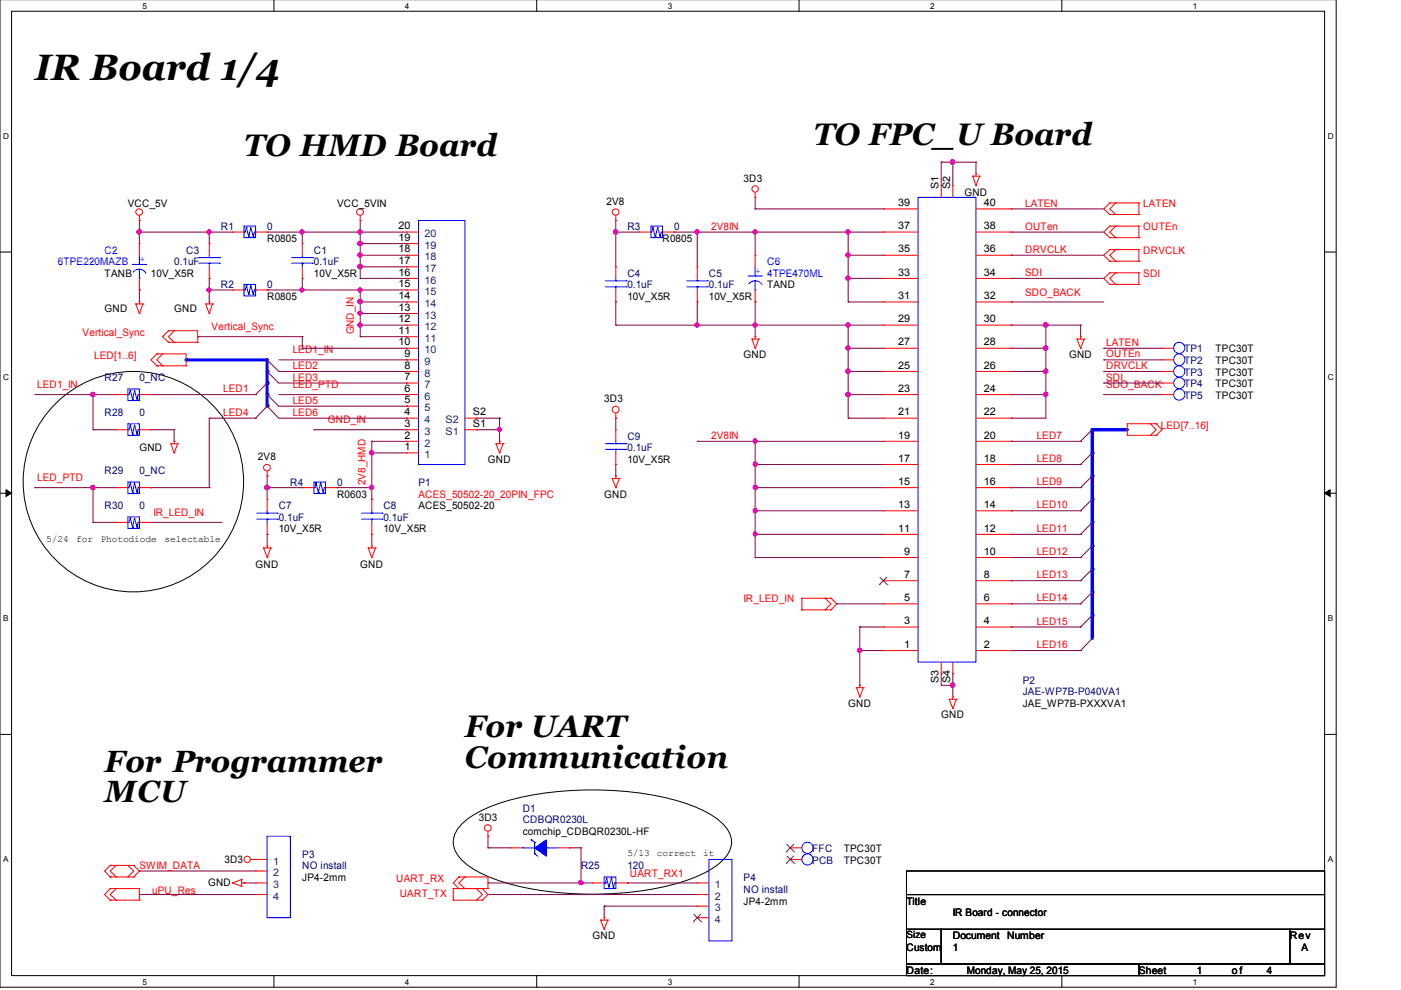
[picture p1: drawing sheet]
<svg xmlns="http://www.w3.org/2000/svg" width="297mm" height="210mm" viewBox="0 0 297 210" stroke-linecap="round" stroke-linejoin="round" font-family="sans-serif">
<path d="M0 -.1v209.4h283.3v-209.4M2.5 2.4h278.3v204.5h-278.3z" fill="none" stroke="#000" stroke-width=".21"/>
<g fill="#fff">
<path d="M30.2 .3h.9v1.8h-.9z"/>
<path d="M30.2 207.2h.9v1.9h-.9z"/>
</g>
<path d="M58.1 0v2.4M58.1 206.9v2.4" fill="none" stroke="#000" stroke-width=".21"/>
<g fill="#fff">
<path d="M85.9 .3h.8v1.8h-.8z"/>
<path d="M85.9 207.2h.8v1.9h-.8z"/>
</g>
<path d="M113.8 0v2.4M113.8 206.9v2.4" fill="none" stroke="#000" stroke-width=".21"/>
<g fill="#fff">
<path d="M141.6 .3h.8v1.8h-.8z"/>
<path d="M141.6 207.2h.8v1.9h-.8z"/>
</g>
<path d="M169.4 0v2.4M169.4 206.9v2.4" fill="none" stroke="#000" stroke-width=".21"/>
<g fill="#fff">
<path d="M197.2 .3h.8v1.8h-.8z"/>
<path d="M197.2 207.2h.8v1.9h-.8z"/>
</g>
<path d="M225.1 0v2.4M225.1 206.9v2.4" fill="none" stroke="#000" stroke-width=".21"/>
<g fill="#fff">
<path d="M252.9 .3h.8v1.8h-.8z"/>
<path d="M252.9 207.2h.8v1.9h-.8z"/>
<path d="M.7 27.9h1.1v1.8h-1.1z"/>
<path d="M281.5 27.9h1.1v1.8h-1.1z"/>
<path d="M.7 78.9h1.1v1.9h-1.1z"/>
<path d="M281.5 78.9h1.1v1.9h-1.1z"/>
</g>
<path d="M0 53.4h2.5M280.8 53.4h2.5" fill="none" stroke="#000" stroke-width=".21"/>
<g fill="#fff">
<path d="M.7 130.1h1v1.8h-1z"/>
<path d="M281.5 130.1h1v1.8h-1z"/>
</g>
<path d="M0 104.6h2.5M280.8 104.6h2.5" fill="none" stroke="#000" stroke-width=".21"/>
<path d="M1.3 103.8l1.2 .8-1.2 .7zM280.8 104.6l1.2-.8v1.5z" fill="#000" stroke="#000" stroke-width=".21"/>
<g fill="#fff">
<path d="M.7 181.2h1v1.9h-1z"/>
<path d="M281.5 181.2h1v1.9h-1z"/>
</g>
<g fill="none" stroke="#000" stroke-width=".21">
<path d="M0 155.7h2.5M280.8 155.7h2.5M97.8 174.9a24.4 24.4 0 0 1 11.6-5.6 70.9 70.9 0 0 1 36.2 1.1 18 18 0 0 1 8.6 5.3 4.7 4.7 0 0 1-.8 6.5 24.4 24.4 0 0 1-11.5 5.6 70.9 70.9 0 0 1-36.3-1.1 18 18 0 0 1-8.6-5.4 4.7 4.7 0 0 1 .8-6.4z"/>
<circle cx="28.3" cy="102.1" r="23.4"/>
</g>
<g fill="none" stroke="#800040" stroke-width=".21">
<path d="M64.1 59h.1M64.1 49.2h.1M64.1 49.2h22.1M64.1 49.2v2.5M64.1 59v2.5M76.4 56.6h.1M76.4 54.1h.1M76.4 59h.1M76.4 51.7h.1M76.4 46.8h.1M76.4 49.2h.1M76.4 56.6h9.8"/>
<path d="M76.4 46.8v12.2M76.4 59h9.8M76.4 51.7h9.8M76.4 54.1h9.8M59.1 76.3h27.1M59.1 78.8h27.1M64.1 61.5h.1M64.1 61.5h22.1M76.4 61.5h.1M76.4 64h.1M76.4 66.5h.1M76.4 68.9h.1"/>
<path d="M76.4 71.4h.1M76.4 61.5v5M76.4 68.9v2.5M76.4 64h9.8M76.4 68.9h9.8M76.4 71.4h9.8M86.2 76.3h.1M86.2 78.8h.1M59.1 81.2h27.1M59.1 83.7h27.1M59.1 86.1h27.1M66.5 91.1h.1"/>
<path d="M66.5 91.1h19.7M78.8 93.6h.1M78.8 96h.1M78.8 93.6v9.8M78.8 96h7.4M78.8 93.6h7.4M86.2 81.2h.1M86.2 83.7h.1M86.2 86.1h.1M78.8 103.4h.1M78.8 113.3h.1M78.8 113.3v2.5"/>
<path d="M29.5 184.7h.1M29.5 189.7h.1M29.5 184.7h24.7M29.5 189.7h24.7M51.7 187.2h.1M51.7 187.2h2.5"/>
</g>
<g fill="#f0f" stroke="#f0f" stroke-width=".21">
<circle cx="76.3" cy="63.9" r=".45"/>
<circle cx="76.3" cy="66.4" r=".45"/>
<circle cx="76.3" cy="68.9" r=".47"/>
<circle cx="76.3" cy="56.5" r=".47"/>
<circle cx="78.8" cy="96" r=".47"/>
<circle cx="76.3" cy="51.6" r=".47"/>
<circle cx="76.3" cy="54.1" r=".47"/>
<circle cx="76.3" cy="49.2" r=".47"/>
<circle cx="76.3" cy="61.5" r=".45"/>
<circle cx="64" cy="61.5" r=".42"/>
<circle cx="64" cy="49.2" r=".45"/>
</g>
<path d="M39.5 76.3h17.1" fill="none" stroke="#00f" stroke-width=".68"/>
<circle cx="39.5" cy="76.3" r=".34" fill="#00f"/>
<g fill="none" stroke="#800040" stroke-width=".21">
<path d="M29.5 46.8h.1M29.5 49.2h.1M29.5 49.2h19.8M29.5 46.8v4.9M44.4 59h.1M44.4 49.2h.1M44.4 49.2v2.5M44.4 59v5M56.6 49.2h.1M56.6 49.2h7.5M130.6 46.8h.1M130.6 46.8v2.4"/>
<path d="M29.5 61.5h.1M29.5 61.5v2.5M41.9 71.4h.1M41.9 71.4h22.2M44.4 61.5h.1M56.6 61.5h.1M56.6 61.5h7.5M64.1 71.4h.1M64.1 73.8h.1M64.1 71.4v2.4M64.1 73.8h22.1M76.4 66.5h.1"/>
<path d="M76.4 68.9h.1M76.4 66.5h9.8M76.4 66.5v2.4M147.8 68.9h.1M147.8 64h.1M147.8 68.9h12.3M147.8 64v4.9M59.1 88.7h27.1M86.2 88.7h.1M56.6 100.9h.1M56.6 113.3h.1M56.6 100.9v2.5"/>
<path d="M56.6 113.3v2.5M71.5 103.4h.1M71.5 103.4h7.3v2.4M78.8 105.8h.1"/>
</g>
<g fill="#f0f" stroke="#f0f" stroke-width=".21">
<circle cx="44.3" cy="61.5" r=".45"/>
<circle cx="29.5" cy="49.2" r=".47"/>
<circle cx="78.8" cy="103.3" r=".47"/>
<circle cx="44.3" cy="49.2" r=".47"/>
</g>
<path d="M56.6 76.3v2.5" fill="none" stroke="#00f" stroke-width=".68"/>
<circle cx="56.6" cy="78.8" r=".34" fill="#00f"/>
<path d="M56.6 78.8v2.4" fill="none" stroke="#00f" stroke-width=".68"/>
<circle cx="56.6" cy="81.2" r=".34" fill="#00f"/>
<path d="M56.6 83.7v2.4" fill="none" stroke="#00f" stroke-width=".68"/>
<circle cx="56.6" cy="86.1" r=".34" fill="#00f"/>
<g fill="none" stroke="#800040" stroke-width=".21">
<path d="M199.6 34.4h.1M199.6 34.4v5M199.6 34.4h7.3M202 34.4h.1M202 34.4v5M206.9 34.4h.1M206.9 34.4v2.4M130.6 49.2h.1M130.6 49.2v7.4M130.6 49.2h4.9M142.9 49.2h.1M142.9 49.2h17.2"/>
<path d="M147.8 49.2h.1M147.8 49.2v7.4M160.1 49.2h.1M160.1 49.2v4.9M179.8 49.2h.1M179.8 54.1h.1M179.8 59h.1M179.8 49.2h7.5M179.8 54.1h7.5M179.8 59h7.5M179.8 49.2v14.8M214.4 44.3h.1"/>
<path d="M214.4 49.2h.1M214.4 54.1h.1M214.4 59h.1M214.4 49.2h19.6M214.4 44.3h19.6M214.4 54.1h19.6M214.4 59h19.6M44.4 61.5h.1M44.4 61.5h4.9M130.6 64h.1M130.6 68.9h.1M130.6 64v4.9"/>
<path d="M130.6 68.9h17.2M160.1 64h.1M160.1 64v4.9M179.8 73.8h.1M179.8 78.8h.1M179.8 64h.1M179.8 68.9h.1M179.8 68.9h7.5M179.8 73.8h7.5M179.8 78.8h7.5M179.8 64h7.5M179.8 68.9v19.8"/>
<path d="M214.4 68.9h.1M214.4 78.8h.1M214.4 73.8h.1M214.4 64h.1M214.4 68.9h14.7M214.4 73.8h7.3M214.4 78.8h7.3M214.4 64h19.6M221.7 68.9h.1M221.7 78.8h.1M221.7 73.8h.1M221.7 68.9v19.8h-7.3"/>
<path d="M229.1 68.9h.1M229.1 68.9v2.5M160.1 93.6h.1M160.1 98.5h.1M160.1 93.6v19.7M160.1 98.5h27.2M160.1 93.6h27.2M179.8 88.7h.1M179.8 83.7h.1M179.8 88.7h7.5M179.8 83.7h7.5M214.4 98.5h.1"/>
<path d="M214.4 93.6h.1M214.4 83.7h.1M214.4 88.7h.1M214.4 98.5h14.7M214.4 93.6h14.7M214.4 83.7h7.3M221.7 83.7h.1M56.6 103.4h.1M56.6 103.4v2.4M56.6 103.4h7.5M64.1 103.4h.1M160.1 113.3h.1"/>
<path d="M160.1 103.4h.1M160.1 108.3h.1M160.1 103.4h27.2M160.1 113.3h27.2M160.1 108.3h27.2M214.4 118.2h.1M214.4 113.3h.1M214.4 108.3h.1M214.4 103.4h.1M214.4 103.4h14.7M214.4 113.3h14.7M214.4 108.3h14.7"/>
<path d="M214.4 118.2h14.7M182.3 132.9h.1M182.3 137.9h.1M182.3 132.9h5M182.3 132.9v12.4M182.3 137.9h5M214.4 123.1h.1M214.4 128h.1M214.4 132.9h.1M214.4 137.9h.1M214.4 132.9h14.7M214.4 137.9h14.7"/>
<path d="M214.4 123.1h14.7M214.4 128h14.7M199.6 142.8h.1M199.6 145.3h.1M199.6 142.8v2.5M199.6 145.3h2.4M202 145.3h.1M202 142.8h.1M202 142.8v5"/>
</g>
<g fill="#f0f" stroke="#f0f" stroke-width=".21">
<circle cx="130.5" cy="49.2" r=".47"/>
<circle cx="147.8" cy="68.9" r=".47"/>
<circle cx="56.6" cy="103.3" r=".47"/>
<circle cx="147.8" cy="49.2" r=".47"/>
<circle cx="182.3" cy="137.9" r=".45"/>
<circle cx="160.1" cy="113.2" r=".42"/>
<circle cx="160.1" cy="98.4" r=".45"/>
<circle cx="160.1" cy="93.5" r=".45"/>
<circle cx="160.1" cy="103.3" r=".45"/>
<circle cx="160.1" cy="108.3" r=".45"/>
<circle cx="202" cy="34.3" r=".47"/>
<circle cx="202" cy="145.3" r=".47"/>
<circle cx="221.7" cy="68.9" r=".47"/>
<circle cx="221.7" cy="83.6" r=".47"/>
<circle cx="221.7" cy="78.7" r=".47"/>
<circle cx="221.7" cy="73.8" r=".47"/>
<circle cx="179.8" cy="54.1" r=".47"/>
<circle cx="179.8" cy="59" r=".47"/>
<circle cx="179.8" cy="73.8" r=".47"/>
<circle cx="179.8" cy="83.6" r=".47"/>
<circle cx="179.8" cy="78.7" r=".47"/>
</g>
<path d="M231.6 91.1h7.4" fill="none" stroke="#00f" stroke-width=".68"/>
<circle cx="231.6" cy="91.1" r=".34" fill="#00f"/>
<path d="M231.6 91.1v4.9" fill="none" stroke="#00f" stroke-width=".68"/>
<circle cx="231.6" cy="91.1" r=".34" fill="#00f"/>
<path d="M231.6 130.5v4.9" fill="none" stroke="#00f" stroke-width=".68"/>
<circle cx="231.6" cy="130.5" r=".34" fill="#00f"/>
<path d="M231.6 96v4.9" fill="none" stroke="#00f" stroke-width=".68"/>
<circle cx="231.6" cy="96" r=".34" fill="#00f"/>
<path d="M231.6 100.9v4.9" fill="none" stroke="#00f" stroke-width=".68"/>
<circle cx="231.6" cy="100.9" r=".34" fill="#00f"/>
<path d="M231.6 105.8v5" fill="none" stroke="#00f" stroke-width=".68"/>
<circle cx="231.6" cy="105.8" r=".34" fill="#00f"/>
<path d="M231.6 110.8v5" fill="none" stroke="#00f" stroke-width=".68"/>
<circle cx="231.6" cy="110.8" r=".34" fill="#00f"/>
<path d="M231.6 115.8v4.9" fill="none" stroke="#00f" stroke-width=".68"/>
<circle cx="231.6" cy="115.8" r=".34" fill="#00f"/>
<path d="M231.6 120.7v4.9" fill="none" stroke="#00f" stroke-width=".68"/>
<circle cx="231.6" cy="120.7" r=".34" fill="#00f"/>
<path d="M231.6 125.6v4.9" fill="none" stroke="#00f" stroke-width=".68"/>
<circle cx="231.6" cy="125.6" r=".34" fill="#00f"/>
<g fill="none" stroke="#800040" stroke-width=".21">
<path d="M160.1 44.3h.1M160.1 41.8v2.5M160.1 49.2h19.7M160.1 44.3h27.2M179.8 49.2h.1M187.3 44.3h.1M160.1 68.9h.1M160.1 68.9h19.7M160.1 68.9v2.5M234 76.3h.1M234 78.8h.1M234 73.8h.1"/>
<path d="M234 76.3h12.4M234 78.8h12.4M234 73.8h12.4M7.4 83.7h12.3M19.7 83.7h.1M19.7 91.1h.1M19.7 91.1h4.9M32 83.7h22.2M32 91.1h4.9M36.9 91.1h.1M44.4 88.7h.1M44.4 88.7h9.8"/>
<path d="M44.4 88.7v14.7M54.2 83.7h.1M101 88.7h4.9M101 91.1h4.9M105.9 88.7h.1M105.9 91.1h.1M105.9 88.7v4.9M130.6 88.7h.1M130.6 88.7v2.4M130.6 98.5v2.4M147.8 93.6h.1M147.8 93.6h12.3"/>
<path d="M234 83.7h.1M234 81.2h.1M234 83.7h12.4M234 81.2h12.4M7.4 103.4h.1M7.4 103.4h17.2M19.7 103.4h.1M19.7 110.8h.1M19.7 103.4v7.4M19.7 110.8h4.9M32 103.4h.1M32 103.4h12.4"/>
<path d="M32 110.8h14.8M44.4 103.4h.1M46.8 110.8h.1M130.6 100.9h.1M160.1 118.2h.1M160.1 113.3v4.9M160.1 118.2h27.2M187.3 118.2h.1M177.4 128h.1M177.4 128h9.9M103.5 177.3h.1M103.5 179.8h.1"/>
<path d="M103.5 177.3v2.5M103.5 179.8h4.9M120.7 179.8h.1M120.7 179.8h2.5M123.2 179.8h.1M123.2 179.8v7.4h-19.7M103.5 189.7h.1M103.5 187.2h.1M103.5 189.7h44.3M128.1 192.1h.1M128.1 192.1v2.5M128.1 192.1h19.7"/>
</g>
<g fill="#f0f" stroke="#f0f" stroke-width=".21">
<circle cx="179.8" cy="68.9" r=".47"/>
<circle cx="160.1" cy="68.9" r=".45"/>
<circle cx="160.1" cy="49.2" r=".45"/>
<circle cx="179.8" cy="49.2" r=".47"/>
<circle cx="105.9" cy="91" r=".45"/>
<circle cx="123.2" cy="187.1" r=".45"/>
<circle cx="19.7" cy="83.6" r=".47"/>
<circle cx="19.7" cy="103.3" r=".47"/>
</g>
<path d="M56.6 81.2v2.5" fill="none" stroke="#00f" stroke-width=".68"/>
<circle cx="56.6" cy="83.7" r=".34" fill="#00f"/>
<g fill="none" stroke="#800040" stroke-width=".21">
<path d="M56.6 76.3h.1M56.6 78.8h.1M56.6 76.3l2.5 2.5M56.6 78.8l2.5 2.4M19.7 83.7h.1M19.7 83.7v7.4M19.7 83.7h4.9M24.6 83.7h.1M36.9 93.6h.1M36.9 91.1v2.5M54.2 88.7h.1M54.2 83.7h.1"/>
<path d="M56.6 86.1h.1M56.6 83.7h.1M56.6 86.1l2.5 2.6M56.6 83.7l2.5 2.4M56.6 86.1l-2.4 2.6M56.6 81.2l-2.4 2.5M229.1 93.6h.1M229.1 98.5h.1M231.6 91.1l-2.5 2.5M231.6 96l-2.5 2.5M229.1 103.4h.1M229.1 108.3h.1"/>
<path d="M229.1 113.3h.1M229.1 118.2h.1M231.6 100.9l-2.5 2.5M231.6 105.8l-2.5 2.5M231.6 110.8l-2.5 2.5M231.6 115.8l-2.5 2.4M229.1 123.1h.1M229.1 128h.1M229.1 132.9h.1M229.1 137.9h.1M231.6 120.7l-2.5 2.4M231.6 125.6l-2.5 2.4"/>
<path d="M231.6 130.5l-2.5 2.4M231.6 135.4l-2.5 2.5M123.2 187.2h.1M123.2 187.2h2.4M133 187.2h.1M133 187.2h14.8"/>
</g>
<g fill="none" stroke="#f00" stroke-width=".21">
<path d="M199.6 39.4h.1M199.6 39.4v2.4M202 39.4h.1M202 39.4v2.4M206.2 37.4h.1M206.2 37.4h1.5M206.2 37.4l.7 2M206.9 36.8h.1M206.9 39.4h.1M206.9 36.8v.6M207.7 37.4h.1M207.7 37.4l-.8 2"/>
<path d="M29.5 46.8h.1M29.5 51.7h.1M29.5 45.7v1.1M29.5 51.7v2.4M29.5 59v2.5M44.4 51.7h.1M44.4 59h.1M44.4 51.7v2.4M44.4 56.6v2.4M49.3 49.2h.1M49.3 49.2h2.4M54.2 49.2h2.4"/>
<path d="M56.6 49.2h.1M64.1 51.7h.1M64.1 59h.1M64.1 51.7v2.4M64.1 56.6v2.4M76.4 46.8h.1M76.4 45.7v1.1M86.2 59h.1M86.2 56.6h.1M86.2 54.1h.1M86.2 51.7h.1M86.2 49.2h.1"/>
<path d="M86.2 49.2h2.5M86.2 59h2.5M86.2 54.1h2.5M86.2 56.6h2.5M86.2 51.7h2.5M130.6 46.8h.1M130.6 56.6h.1M130.6 45.7v1.1M130.6 56.6v2.4M135.5 49.2h.1M135.5 49.2h2.5M140.5 49.2h2.4"/>
<path d="M142.9 49.2h.1M147.8 56.6h.1M147.8 56.6v2.4M160.1 41.8h.1M160.1 54.1h.1M160.1 40.8v1M160.1 54.1v2.5M187.3 59h.1M187.3 54.1h.1M187.3 49.2h.1M187.3 44.3h.1M187.3 49.2h7.3"/>
<path d="M187.3 59h7.3M187.3 54.1h7.3M187.3 44.3h7.3M206.9 49.2h7.5M206.9 59h7.5M206.9 54.1h7.5M206.9 44.3h7.5M214.4 59h.1M214.4 54.1h.1M214.4 49.2h.1M214.4 44.3h.1M235.3 45.5h.1"/>
<path d="M235.3 43h.1M235.3 50.4h.1M235.3 47.9h.1M235.3 55.4h.1M235.3 52.9h.1M235.3 57.8h.1M235.3 43l-1.3 1.3 1.3 1.2M235.3 43h6.2M235.3 45.5h6.2M235.3 47.9l-1.3 1.3 1.3 1.2M235.3 47.9h6.2M235.3 50.4h6.2"/>
<path d="M235.3 52.9l-1.3 1.2 1.3 1.3M235.3 52.9h6.2M235.3 55.4h6.2M235.3 57.8l-1.3 1.2 1.3 1.3M235.3 57.8h6.2M236.6 43h.1M236.6 45.5h.1M236.6 47.9h.1M236.6 50.4h.1M236.6 52.9h.1M236.6 55.4h.1M236.6 57.8h.1"/>
<path d="M236.6 43l-1.3 1.3 1.3 1.2M236.6 47.9l-1.3 1.3 1.3 1.2M236.6 52.9l-1.3 1.2 1.3 1.3M236.6 57.8l-1.3 1.2 1.3 1.3M241.5 43h.1M241.5 45.5h.1M241.5 47.9h.1M241.5 50.4h.1M241.5 52.9h.1M241.5 55.4h.1M241.5 57.8h.1M241.5 43v2.5"/>
<path d="M241.5 47.9v2.5M241.5 52.9v2.5M241.5 57.8v2.5M28.8 64.4h.1M28.8 64.4h1.5M28.8 64.4l.7 2.1M29.5 64h.1M29.5 66.5h.1M29.5 61.5h.1M29.5 64v.4M30.3 64.4h.1M30.3 64.4l-.8 2.1"/>
<path d="M33.3 75h.1M33.3 77.6h.1M33.3 75l-1.3 1.3 1.3 1.3M33.3 75h6.2v2.6M33.3 77.6h6.2M34.5 77.6h.1M34.5 75h.1M34.5 75l-1.2 1.3 1.2 1.3M35.7 70.1h.1M35.7 72.6h.1M35.7 70.1l-1.2 1.3 1.2 1.2M35.7 70.1h6.2v2.5"/>
<path d="M35.7 72.6h6.2M36.9 72.6h.1M36.9 70.1h.1M36.9 70.1l-1.2 1.3 1.2 1.2M39.5 77.6h.1M41.9 72.6h.1M43.6 64.4h.1M43.6 64.4h1.4M43.6 64.4l.8 2.1M44.4 64h.1M44.4 66.5h.1M44.4 64v.4"/>
<path d="M45 64.4h.1M45 64.4l-.6 2.1M49.3 61.5h.1M49.3 61.5h2.4M54.2 61.5h2.4M56.6 61.5h.1M86.2 78.8h.1M86.2 76.3h.1M86.2 73.8h.1M86.2 71.4h.1M86.2 66.5h.1M86.2 64h.1"/>
<path d="M86.2 61.5h.1M86.2 68.9h.1M86.2 78.8h2.5M86.2 73.8h2.5M86.2 68.9h2.5M86.2 64h2.5M86.2 76.3h2.5M86.2 71.4h2.5M86.2 66.5h2.5M86.2 61.5h2.5M130.6 64h.1M130.6 61.5v2.5"/>
<path d="M147.8 64h.1M147.8 61.5v2.5M159.4 71.9h.1M159.4 71.9h1.5M159.4 71.9l.7 1.9M160.1 71.4h.1M160.1 73.8h.1M160.1 64h.1M160.1 61.5v2.5M160.1 71.4v.5M160.9 71.9h.1M160.9 71.9l-.8 1.9"/>
<path d="M187.3 78.8h.1M187.3 73.8h.1M187.3 68.9h.1M187.3 64h.1M187.3 78.8h7.3M187.3 73.8h7.3M187.3 68.9h7.3M187.3 64h7.3M206.9 78.8h7.5M206.9 73.8h7.5M206.9 68.9h7.5M206.9 64h7.5"/>
<path d="M214.4 78.8h.1M214.4 73.8h.1M214.4 68.9h.1M214.4 64h.1M228.3 71.9h.1M228.3 71.9h1.6M228.3 71.9l.8 1.9M229.1 71.4h.1M229.1 73.8h.1M229.1 71.4v.5M229.9 71.9h.1M229.9 71.9l-.8 1.9"/>
<path d="M235.3 60.3h.1M235.3 60.3h6.2M236.6 60.3h.1M241.5 60.3h.1M246.4 76.3h.1M246.4 73.8h.1M246.4 78.8h.1M246.4 78.8h2.4M246.4 73.8h2.4M246.4 76.3h2.4M24.6 83.7h.1M24.6 91.1h.1"/>
<path d="M24.6 83.7h2.5M24.6 91.1h2.5M29.5 83.7h2.5M29.5 91.1h2.5M32 83.7h.1M32 91.1h.1M36.2 94.1h.1M36.2 94.1h1.5M36.2 94.1l.7 1.9M36.9 93.6h.1M36.9 96h.1M36.9 93.6v.5"/>
<path d="M37.7 94.1h.1M37.7 94.1l-.8 1.9M56.6 99.9v1M86.2 96h.1M86.2 93.6h.1M86.2 91.1h.1M86.2 88.7h.1M86.2 86.1h.1M86.2 83.7h.1M86.2 81.2h.1M86.2 93.6h2.5M86.2 88.7h2.5"/>
<path d="M86.2 83.7h2.5M86.2 96h2.5M86.2 91.1h2.5M86.2 86.1h2.5M86.2 81.2h2.5M98.6 88.7h2.4M98.6 91.1h2.4M101 91.1h.1M101 88.7h.1M105.2 94.1h.1M105.2 94.1h1.5M105.2 94.1l.7 1.9"/>
<path d="M105.9 93.6h.1M105.9 96h.1M105.9 93.6v.5M106.7 94.1h.1M106.7 94.1l-.8 1.9M130.6 88.7h.1M130.6 91.1h.1M130.6 98.5h.1M130.6 87.6v1.1M130.6 91.1v2.5M130.6 96v2.5M187.3 98.5h.1"/>
<path d="M187.3 93.6h.1M187.3 88.7h.1M187.3 83.7h.1M187.3 98.5h7.3M187.3 93.6h7.3M187.3 88.7h7.3M187.3 83.7h7.3M206.9 98.5h7.5M206.9 93.6h7.5M206.9 88.7h7.5M206.9 83.7h7.5M214.4 98.5h.1"/>
<path d="M214.4 93.6h.1M214.4 88.7h.1M214.4 83.7h.1M239 92.3h.1M239 92.3h6.1M243.9 92.3h.1M243.9 89.8h.1M243.9 89.8l1.2 1.3-1.2 1.2M245.1 89.8h.1M245.1 92.3h.1M245.1 89.8l1.3 1.3-1.3 1.2M245.1 89.8h-6.1v2.5"/>
<path d="M246.4 83.7h.1M246.4 81.2h.1M246.4 83.7h2.4M246.4 81.2h2.4M24.6 110.8h.1M24.6 103.4h.1M24.6 103.4h2.5M24.6 110.8h2.5M29.5 103.4h2.5M29.5 110.8h2.5M32 110.8h.1M32 103.4h.1"/>
<path d="M55.9 116.2h.1M55.9 116.2h1.5M55.9 116.2l.7 2M56.6 115.8h.1M56.6 118.2h.1M56.6 100.9h.1M56.6 105.8h.1M56.6 113.3h.1M56.6 105.8v2.5M56.6 110.8v2.5M56.6 115.8v.4M57.4 116.2h.1"/>
<path d="M57.4 116.2l-.8 2M64.1 103.4h.1M64.1 103.4h2.4M69 103.4h2.5M71.5 103.4h.1M78.1 116.2h.1M78.1 116.2h1.5M78.1 116.2l.7 2M78.8 115.8h.1M78.8 118.2h.1M78.8 105.8h.1M78.8 113.3h.1"/>
<path d="M78.8 105.8v2.5M78.8 110.8v2.5M78.8 115.8v.4M79.6 116.2h.1M79.6 116.2l-.8 2M129.8 101.4h.1M129.8 101.4h1.5M129.8 101.4l.8 2M130.6 100.9h.1M130.6 103.4h.1M130.6 100.9v.5M131.3 101.4h.1"/>
<path d="M131.3 101.4l-.7 2M187.3 118.2h.1M187.3 113.3h.1M187.3 108.3h.1M187.3 103.4h.1M187.3 103.4h7.3M187.3 118.2h7.3M187.3 113.3h7.3M187.3 108.3h7.3M206.9 103.4h7.5M206.9 118.2h7.5M206.9 113.3h7.5"/>
<path d="M206.9 108.3h7.5M214.4 118.2h.1M214.4 113.3h.1M214.4 108.3h.1M214.4 103.4h.1M170 126.8h.1M170 129.3h.1M170 126.8h6.2M170 129.3h6.2M170 126.8v2.5M174.9 126.8h.1M174.9 129.3h.1"/>
<path d="M174.9 126.8l1.3 1.2-1.3 1.3M176.2 129.3h.1M176.2 126.8h.1M176.2 126.8l1.2 1.2-1.2 1.3M187.3 137.9h.1M187.3 132.9h.1M187.3 128h.1M187.3 123.1h.1M187.3 137.9h7.3M187.3 132.9h7.3M187.3 128h7.3M187.3 123.1h7.3"/>
<path d="M206.9 137.9h7.5M206.9 132.9h7.5M206.9 128h7.5M206.9 123.1h7.5M214.4 137.9h.1M214.4 132.9h.1M214.4 128h.1M214.4 123.1h.1M181.6 145.8h.1M181.6 145.8h1.4M181.6 145.8l.7 2M182.3 145.3h.1"/>
<path d="M182.3 147.8h.1M182.3 145.3v.5M183 145.8h.1M183 145.8l-.7 2M199.6 142.8h.1M199.6 140.4v2.4M201.3 148.3h.1M201.3 148.3h1.5M201.3 148.3l.7 1.9M202 147.8h.1M202 150.2h.1M202 142.8h.1"/>
<path d="M202 140.4v2.4M202 147.8v.5M202.8 148.3h.1M202.8 148.3l-.8 1.9M103.5 177.3h.1M103.5 176.3v1M108.4 179.8h.1M108.4 179.8h2.4M118.3 179.8h2.4M120.7 179.8h.1M167.6 179.8h.1M167.6 179.8h2.4"/>
<path d="M23.4 183.5h.1M23.4 185.9h.1M23.4 188.4h.1M23.4 190.9h.1M23.4 188.4h6.1v2.5M23.4 183.5l-1.2 1.2 1.2 1.2M23.4 183.5h5M23.4 185.9h5M23.4 188.4l-1.2 1.3 1.2 1.2M23.4 190.9h6.1M24.6 185.9h.1M24.6 183.5h.1"/>
<path d="M24.6 190.9h.1M24.6 188.4h.1M24.6 183.5l-1.2 1.2 1.2 1.2M24.6 188.4l-1.2 1.3 1.2 1.2M27.1 183.5h.1M27.1 185.9h.1M27.1 183.5l1.3 1.2-1.3 1.2M28.4 185.9h.1M28.4 183.5h.1M28.4 183.5l1.1 1.2-1.1 1.2M29.5 190.9h.1M49.3 187.2h.1"/>
<path d="M49.3 187.2l1.9 .7M51.2 186.5h.1M51.2 187.9h.1M51.2 186.5v1.4M51.2 187.2h.5M51.2 186.5l-1.9 .7M51.7 187.2h.1M53.2 182.2h3.4M54.2 182.2h.1M54.2 184.7h.1M54.2 187.2h.1M54.2 189.7h.1"/>
<path d="M54.2 187.2h2.4M54.2 184.7h2.4M54.2 189.7h2.4M96.1 190.9h.1M96.1 188.4h.1M96.1 188.4h7.4M96.1 190.9h6.2M96.1 188.4v2.5M97.3 185.9h.1M97.3 188.4h.1M97.3 185.9h6.2v2.5M97.3 185.9l-1.2 1.3 1.2 1.2"/>
<path d="M98.6 188.4h.1M98.6 185.9h.1M98.6 185.9l-1.3 1.3 1.3 1.2M101 190.9h.1M101 188.4h.1M101 188.4l1.3 1.3-1.3 1.2M102.3 188.4h.1M102.3 190.9h.1M102.3 188.4l1.2 1.3-1.2 1.2M103.5 188.4h.1M125.6 187.2h.1M125.6 187.2h2.5"/>
<path d="M127.3 195.1h.1M127.3 195.1h1.6M127.3 195.1l.8 1.9M128.1 194.6h.1M128.1 197h.1M128.1 194.6v.5M128.9 195.1h.1M128.9 195.1l-.8 1.9M130.6 187.2h2.4M133 187.2h.1M147.8 187.2h.1M147.8 189.7h.1"/>
<path d="M147.8 192.1h.1M147.8 194.6h.1M147.8 187.2h2.5M147.8 189.7h2.5M147.8 192.1h2.5M147.8 194.6h2.5M167.6 182.2h.1M167.6 182.2h2.4"/>
<circle cx="29.5" cy="45" r=".7"/>
<circle cx="76.3" cy="45" r=".7"/>
<circle cx="130.5" cy="45" r=".7"/>
<circle cx="160.1" cy="40.1" r=".68"/>
<circle cx="56.6" cy="99.2" r=".7"/>
<circle cx="130.5" cy="86.8" r=".72"/>
<circle cx="103.4" cy="175.5" r=".7"/>
<circle cx="52.4" cy="182.2" r=".68"/>
</g>
<path d="M192.2 184.7h88.6v5h-88.6zM192.2 189.7h88.6v7.3h-88.6zM192.2 197h7.4v7.4h-7.4zM199.6 197h73.9v7.4h-73.9zM273.5 197h7.3v7.4h-7.3zM192.2 204.4h49.3v2.5h-49.3zM241.5 204.4h39.3v2.5h-39.3z" fill="none" stroke="#000" stroke-width=".21"/>
<g fill="none" stroke="#00f" stroke-width=".21">
<path d="M28.1 56.1h.1M28.1 56.1h3M29.5 57.1a1.64 1.64 0 0 0-1.3 .6M29.5 59h.1M29.5 56.1h.1M29.5 57.1a1.64 1.64 0 0 1 1.4 .8M29.5 54.1v2M29.5 57.1v1.9M42.2 55.8h4.4M42.2 54.6h4.4M44.4 54.6h.1M44.4 55.8h.1"/>
<path d="M44.4 54.1v.5M44.4 55.8v.8M46.6 55.8h.1M46.6 54.6h.1M51.7 47.9h2.5v2.5h-2.5zM51.7 49.2h.1M52.2 48.2h.1M52.2 48.2l-.2 1h-.3M52.2 48.2l.5 2M52.7 50.2h.1M52.7 50.2l.5-2 .5 2M53.7 50.2h.1"/>
<path d="M53.9 49.2h.1M53.9 49.2h.3M53.9 49.2l-.2 1M54.2 49.2h.1M61.8 55.8h4.5M61.8 54.6h4.5M64.1 54.6h.1M64.1 55.8h.1M64.1 54.1v.5M64.1 55.8v.8M66.3 55.8h.1M66.3 54.6h.1"/>
<path d="M88.7 46.8h9.9v51.7h-9.9zM128.4 59.5h4.4M130.6 59.5h.1M130.6 59v.5M132.8 59.5h.1M138 47.9h2.5v2.5h-2.5zM138 49.2h.1M138.4 48.2h.1M138.4 48.2l-.2 1h-.2M138.4 48.2l.5 2M138.9 50.2h.1M138.9 50.2l.5-2 .6 2"/>
<path d="M140 50.2h.1M140.2 49.2h.1M140.2 49.2l-.2 1M140.2 49.2h.3M140.5 49.2h.1M145.6 59.5h4.4M147.8 59.5h.1M147.8 59v.5M150 59.5h.1M158.7 58.5h.1M158.7 58.5h2.9M160.1 59.5a1.69 1.69 0 0 0-1.3 .7"/>
<path d="M160.1 58.5h.1M160.1 59.5l.7 .2 .7 .6M160.1 56.6v1.9M160.1 59.5v2M194.6 41.8h12.3v98.6h-12.3zM51.7 60.3h2.5v2.5h-2.5zM51.7 61.5h.1M52.2 60.6h.1M52.2 60.6l-.2 .9h-.3M52.2 60.6l.5 1.9M52.7 62.5h.1M52.7 62.5l.5-1.9 .5 1.9"/>
<path d="M53.7 62.5h.1M53.9 61.5h.1M53.9 61.5l-.2 1M53.9 61.5h.3M54.2 61.5h.1M128.4 60.8h4.4M130.6 60.8h.1M130.6 60.8v.7M132.8 60.8h.1M145.6 60.8h4.4M147.8 60.8h.1M147.8 60.8v.7"/>
<path d="M150 60.8h.1M160.1 61.5h.1M27.1 82.5h2.4v2.4h-2.4zM27.1 89.8h2.4v2.5h-2.4zM27.1 83.7h.1M27.1 91.1h.1M27.6 82.7h.1M27.6 90.1h.1M27.6 82.7l-.3 1h-.2M27.6 82.7l.5 2M27.6 90.1l-.3 1h-.2M27.6 90.1l.5 1.9"/>
<path d="M28.1 84.7h.1M28.1 92h.1M28.1 84.7l.4-2 .5 2M28.1 92l.4-1.9 .5 1.9M29 84.7h.1M29 92h.1M29.3 83.7h.1M29.3 91.1h.1M29.3 83.7l-.3 1M29.3 83.7h.2M29.3 91.1l-.3 .9M29.3 91.1h.2"/>
<path d="M29.5 83.7h.1M29.5 91.1h.1M128.4 95.3h4.4M128.4 94.1h4.4M130.6 94.1h.1M130.6 95.3h.1M130.6 93.6v.5M130.6 95.3v.7M132.8 95.3h.1M132.8 94.1h.1M27.1 109.6h2.4v2.4h-2.4zM27.1 102.2h2.4v2.5h-2.4z"/>
<path d="M27.1 110.8h.1M27.1 103.4h.1M27.6 109.8h.1M27.6 102.4h.1M27.6 102.4l-.3 1h-.2M27.6 109.8l-.3 1h-.2M27.6 109.8l.5 2M27.6 102.4l.5 2M28.1 111.8h.1M28.1 104.4h.1M28.1 111.8l.4-2 .5 2M28.1 104.4l.4-2 .5 2"/>
<path d="M29 111.8h.1M29 104.4h.1M29.3 110.8h.1M29.3 103.4h.1M29.3 103.4h.2M29.3 110.8l-.3 1M29.3 110.8h.2M29.3 103.4l-.3 1M29.5 110.8h.1M29.5 103.4h.1M54.4 110.1h4.4M54.4 108.8h4.4"/>
<path d="M56.6 108.8h.1M56.6 110.1h.1M56.6 108.3v.5M56.6 110.1v.7M58.8 110.1h.1M58.8 108.8h.1M66.5 102.2h2.5v2.5h-2.5zM66.5 103.4h.1M67 102.4h.1M67 102.4l-.2 1h-.3M67 102.4l.5 2M67.5 104.4h.1"/>
<path d="M67.5 104.4l.5-2 .5 2M68.5 104.4h.1M68.7 103.4h.1M68.7 103.4l-.2 1M68.7 103.4h.3M69 103.4h.1M76.6 110.1h4.4M76.6 108.8h4.4M78.8 108.8h.1M78.8 110.1h.1M78.8 108.3v.5M78.8 110.1v.7"/>
<path d="M81 110.1h.1M81 108.8h.1M56.6 177.3h5v17.3h-5zM110.8 179.8h.1M110.8 179.8h2.6M112.6 178.1h.1M112.6 178.1l.8 .5M113.4 178.6h.1M113.4 178.6v2.4M115.8 179.8h.1M115.8 179.8h2.5M113.4 181h.1"/>
<path d="M113.4 181l.6 .5M128.1 185.9h2.5v2.5h-2.5zM128.1 187.2h.1M128.1 187.2h.3M128.4 187.2h.1M128.6 186.2h.1M128.6 186.2l.5 1.9 .5-1.9M128.6 186.2l-.2 1M129.6 186.2h.1M129.6 186.2l.4 1.9M130 188.1h.1M130.6 187.2h.1"/>
<path d="M130.6 187.2h-.3l-.3 .9M150.3 182.2h4.9v17.3h-4.9z"/>
<circle cx="250" cy="76.2" r="1.21"/>
<circle cx="250" cy="78.8" r="1.19"/>
<circle cx="250" cy="73.8" r="1.19"/>
<circle cx="250" cy="83.7" r="1.19"/>
<circle cx="250" cy="81.2" r="1.19"/>
<circle cx="171.2" cy="179.8" r="1.19"/>
<circle cx="171.2" cy="182.2" r="1.19"/>
</g>
<path d="M113.4 179.8l2.4-1.7v3.4z" fill-rule="evenodd" fill="#00f" stroke="#00f" stroke-width=".21"/>
<g fill="none" stroke="#804000" stroke-width=".21">
<path d="M186.4 124h.1M186.5 122.4l1.6 1.6M188 122.4l-1.6 1.6M188.1 124h.1M166.8 179l1.6 1.6M168.3 179l-1.6 1.6M147 195.4h.1M147.1 193.8l1.6 1.6M148.6 193.8l-1.6 1.6M148.7 195.4h.1M166.7 183.1h.1M166.7 180.6h.1"/>
<path d="M166.8 181.5l1.6 1.6M168.3 181.5l-1.6 1.6M168.4 183.1h.1M168.4 180.6h.1"/>
</g>
<g fill="#f0f" stroke="#f0f" stroke-width=".21">
<circle cx="76.3" cy="63.9" r=".45"/>
<circle cx="76.3" cy="66.4" r=".45"/>
<circle cx="76.3" cy="68.9" r=".47"/>
<circle cx="76.3" cy="56.5" r=".47"/>
<circle cx="78.8" cy="96" r=".47"/>
<circle cx="76.3" cy="51.6" r=".47"/>
<circle cx="76.3" cy="54.1" r=".47"/>
<circle cx="76.3" cy="49.2" r=".47"/>
<circle cx="76.3" cy="61.5" r=".45"/>
<circle cx="64" cy="61.5" r=".42"/>
<circle cx="64" cy="49.2" r=".45"/>
<circle cx="44.3" cy="61.5" r=".45"/>
<circle cx="29.5" cy="49.2" r=".47"/>
<circle cx="78.8" cy="103.3" r=".47"/>
<circle cx="44.3" cy="49.2" r=".47"/>
<circle cx="130.5" cy="49.2" r=".47"/>
<circle cx="147.8" cy="68.9" r=".47"/>
<circle cx="56.6" cy="103.3" r=".47"/>
<circle cx="147.8" cy="49.2" r=".47"/>
<circle cx="182.3" cy="137.9" r=".45"/>
<circle cx="160.1" cy="113.2" r=".42"/>
<circle cx="160.1" cy="98.4" r=".45"/>
<circle cx="160.1" cy="93.5" r=".45"/>
<circle cx="160.1" cy="103.3" r=".45"/>
<circle cx="160.1" cy="108.3" r=".45"/>
<circle cx="202" cy="34.3" r=".47"/>
<circle cx="202" cy="145.3" r=".47"/>
<circle cx="221.7" cy="68.9" r=".47"/>
<circle cx="221.7" cy="83.6" r=".47"/>
<circle cx="221.7" cy="78.7" r=".47"/>
<circle cx="221.7" cy="73.8" r=".47"/>
<circle cx="179.8" cy="54.1" r=".47"/>
<circle cx="179.8" cy="59" r=".47"/>
<circle cx="179.8" cy="73.8" r=".47"/>
<circle cx="179.8" cy="83.6" r=".47"/>
<circle cx="179.8" cy="78.7" r=".47"/>
<circle cx="179.8" cy="68.9" r=".47"/>
<circle cx="160.1" cy="68.9" r=".45"/>
<circle cx="160.1" cy="49.2" r=".45"/>
<circle cx="179.8" cy="49.2" r=".47"/>
<circle cx="105.9" cy="91" r=".45"/>
<circle cx="123.2" cy="187.1" r=".45"/>
<circle cx="19.7" cy="83.6" r=".47"/>
<circle cx="19.7" cy="103.3" r=".47"/>
</g>
<text font-size="7.8" x="7.4" y="16.9">IR Board 1/4</text>
<g font-size="6.6">
<text x="51.7" y="33.1">TO HMD Board</text>
<text x="172.5" y="30.7">TO FPC_U Board</text>
<text x="98.6" y="156.3">For UART</text>
<text x="98.6" y="162.9">Communication</text>
</g>
<g font-size="6.5">
<text x="22.2" y="163.6">For Programmer</text>
<text x="22.2" y="170.1">MCU</text>
</g>
<g font-size="2.2">
<text x="157.6" y="38.5">3D3</text>
<text x="199" y="40.1" transform="rotate(-90 199 40.1)">S1</text>
<text x="201.4" y="40.1" transform="rotate(-90 201.4 40.1)">S2</text>
<text x="204.5" y="41.5">GND</text>
<text x="27.1" y="44">VCC_5V</text>
<text x="71.5" y="44">VCC_5VIN</text>
<text x="128.6" y="43.4">2V8</text>
<text x="190.4" y="43.7">39</text>
<text x="208.6" y="43.7">40</text>
<text x="56.6" y="51.3">R0805</text>
<text x="84.5" y="53.5">18</text>
<text x="84.5" y="51.1">19</text>
<text x="84.5" y="48.6">20</text>
<text x="140.5" y="51.3">R0805</text>
<text x="190.4" y="53.5">35</text>
<text x="190.4" y="48.6">37</text>
<text x="208.6" y="53.5">36</text>
<text x="208.6" y="48.6">38</text>
<text x="22.2" y="58.7">TANB</text>
<text x="32" y="58.7">10V_X5R</text>
<text x="66.5" y="58.7">10V_X5R</text>
<text x="84.5" y="58.4">16</text>
<text x="84.5" y="56">17</text>
<text x="190.4" y="58.4">33</text>
<text x="208.6" y="58.4">34</text>
<text x="56.6" y="63.6">R0805</text>
<text x="84.5" y="65.9">13</text>
<text x="84.5" y="63.4">14</text>
<text x="84.5" y="60.9">15</text>
<text x="133" y="63.6">10V_X5R</text>
<text x="150.3" y="63.6">10V_X5R</text>
<text x="162.6" y="61.1">TAND</text>
<text x="190.4" y="63.4">31</text>
<text x="208.6" y="63.4">32</text>
<text x="22.2" y="66.1">GND</text>
<text x="36.9" y="66.1">GND</text>
<text x="84.5" y="70.8">11</text>
<text x="84.5" y="68.3">12</text>
<text x="190.4" y="68.3">29</text>
<text x="208.6" y="68.3">30</text>
<text x="84.5" y="73.3">10</text>
<text x="85.8" y="75.7">9</text>
<text x="157.6" y="76">GND</text>
<text x="190.4" y="73.3">27</text>
<text x="208.6" y="73.3">28</text>
<text x="226.7" y="76">GND</text>
<text x="257.7" y="77.1">TPC30T</text>
<text x="257.7" y="74.7">TPC30T</text>
<text x="85.8" y="83.1">6</text>
<text x="85.8" y="80.6">7</text>
<text x="85.8" y="78.2">8</text>
<text x="190.4" y="83.1">23</text>
<text x="190.4" y="78.2">25</text>
<text x="208.6" y="83.1">24</text>
<text x="208.6" y="78.2">26</text>
<text x="257.7" y="82.1">TPC30T</text>
<text x="257.7" y="79.7">TPC30T</text>
<text x="85.8" y="88.1">4</text>
<text x="85.8" y="85.5">5</text>
<text x="100.2" y="88.1">S2</text>
<text x="128.1" y="85.3">3D3</text>
<text x="190.4" y="88.1">21</text>
<text x="208.6" y="88.1">22</text>
<text x="257.7" y="84.6">TPC30T</text>
<text x="29.5" y="95.7">GND</text>
<text x="85.8" y="95.4">1</text>
<text x="85.8" y="93">2</text>
<text x="85.8" y="90.5">3</text>
<text x="100.2" y="90.5">S1</text>
<text x="190.4" y="93">19</text>
<text x="208.6" y="93">20</text>
<text x="54.7" y="97.6">2V8</text>
<text x="103.5" y="98.1">GND</text>
<text x="133" y="98.1">10V_X5R</text>
<text x="190.4" y="97.9">17</text>
<text x="208.6" y="97.9">18</text>
<text x="71.5" y="105.5">R0603</text>
<text x="88.7" y="108">ACES_50502-20</text>
<text x="128.1" y="105.5">GND</text>
<text x="190.4" y="107.7">13</text>
<text x="190.4" y="102.8">15</text>
<text x="208.6" y="107.7">14</text>
<text x="208.6" y="102.8">16</text>
<text x="59.1" y="112.9">10V_X5R</text>
<text x="81.3" y="112.9">10V_X5R</text>
<text x="190.4" y="112.7">11</text>
<text x="208.6" y="112.7">12</text>
<text x="191.7" y="117.6">9</text>
<text x="208.6" y="117.6">10</text>
<text x="54.2" y="120.3">GND</text>
<text x="76.4" y="120.3">GND</text>
<text x="191.7" y="122.5">7</text>
<text x="208.6" y="122.5">8</text>
<text x="191.7" y="127.4">5</text>
<text x="208.6" y="127.4">6</text>
<text x="191.7" y="137.3">1</text>
<text x="191.7" y="132.3">3</text>
<text x="208.6" y="137.3">2</text>
<text x="208.6" y="132.3">4</text>
<text x="179.8" y="149.9">GND</text>
<text x="199" y="144.9" transform="rotate(-90 199 144.9)">S3</text>
<text x="201.4" y="144.9" transform="rotate(-90 201.4 144.9)">S4</text>
<text x="216.8" y="149.9">JAE_WP7B-PXXXVA1</text>
<text x="199.6" y="152.3">GND</text>
<text x="101.5" y="174">3D3</text>
<text x="110.8" y="177">comchip_CDBQR0230L-HF</text>
<text x="47.6" y="182.9">3D3</text>
<text x="178.9" y="183.1">TPC30T</text>
<text x="178.9" y="180.7">TPC30T</text>
<text x="44.1" y="187.8">GND</text>
<text x="64.1" y="186.8">JP4-2mm</text>
<text x="157.6" y="191.8">JP4-2mm</text>
<text x="192.2" y="191.8">Title</text>
<text x="202" y="194.2">IR Board - connector</text>
<text x="125.6" y="199.2">GND</text>
<text x="192.2" y="201.6">Custom</text>
<text x="202" y="199.2">Document</text>
<text x="202" y="201.6">1</text>
<text x="213.5" y="199.2">Number</text>
<text x="273.5" y="199.2">Rev</text>
<text x="275.9" y="201.6">A</text>
<text x="192.2" y="206.5">Date:</text>
<text x="205" y="206.5">Monday, May 25, 2015</text>
<text x="241.5" y="206.5">Sheet</text>
<text x="253.7" y="206.5">1</text>
<text x="261.2" y="206.5">o f</text>
<text x="268.6" y="206.5">4</text>
</g>
<g font-size="2.2" fill="#f00">
<text x="217.3" y="43.8">LATEN</text>
<text x="242.4" y="44">LATEN</text>
<text x="150.8" y="48.7">2V8IN</text>
<text x="217.3" y="48.7">OUTen</text>
<text x="217.3" y="53.6">DRVCLK</text>
<text x="242.4" y="48.9">OUTEn</text>
<text x="242.4" y="53.8">DRVCLK</text>
<text x="217.3" y="58.5">SDI</text>
<text x="242.4" y="58.7">SDI</text>
<text x="217.3" y="62.7">SDO_BACK</text>
<text x="17.5" y="71.3">Vertical_Sync</text>
<text x="44.9" y="70">Vertical_Sync</text>
<text x="75" y="70.9" transform="rotate(-90 75 70.9)">GND_IN</text>
<text x="20" y="76.2">LED[1..6]</text>
<text x="62.1" y="74.9">LED1_IN</text>
<text x="234.5" y="75.8">OUTEn</text>
<text x="234.5" y="73.3">LATEN</text>
<text x="7.9" y="82.3">LED1_IN</text>
<text x="47.3" y="83.2">LED1</text>
<text x="62.1" y="78.2">LED2</text>
<text x="62.1" y="80.7">LED3</text>
<text x="62.1" y="82.3">LED_PTD</text>
<text x="234.5" y="82.3">SDO_BACK</text>
<text x="234.5" y="78.2">DRVCLK</text>
<text x="234.5" y="80.7">SDI</text>
<text x="47.3" y="88.2">LED4</text>
<text x="62.1" y="85.6">LED5</text>
<text x="62.1" y="88.2">LED6</text>
<text x="69.5" y="89.8">GND_IN</text>
<text x="150.8" y="93.1">2V8IN</text>
<text x="219.8" y="93.1">LED7</text>
<text x="246.1" y="90.9">LED[7..16]</text>
<text x="219.8" y="98">LED8</text>
<text x="7.9" y="102">LED_PTD</text>
<text x="77.5" y="102.9" transform="rotate(-90 77.5 102.9)">2V8_HMD</text>
<text x="88.7" y="105.5">ACES_50502-20_20PIN_FPC</text>
<text x="219.8" y="107.8">LED10</text>
<text x="219.8" y="102.9">LED9</text>
<text x="32.5" y="109.4">IR_LED_IN</text>
<text x="219.8" y="112.8">LED11</text>
<text x="219.8" y="117.7">LED12</text>
<text x="219.8" y="122.6">LED13</text>
<text x="157.6" y="127.7">IR_LED_IN</text>
<text x="219.8" y="127.5">LED14</text>
<text x="219.8" y="132.4">LED15</text>
<text x="219.8" y="137.4">LED16</text>
<text x="29.5" y="184.3">SWIM_DATA</text>
<text x="133.5" y="185.9">UART_RX1</text>
<text x="32.3" y="189.5">uPU_Res</text>
<text x="84" y="187">UART_RX</text>
<text x="84.8" y="190.3">UART_TX</text>
</g>
<g font-size="2.2" fill="#00f">
<text x="22.2" y="53.8">C2</text>
<text x="12.3" y="56.2">6TPE220MAZB</text>
<text x="162.6" y="56.2">C6</text>
<text x="162.6" y="58.7">4TPE470ML</text>
</g>
<g font-size="2.2" fill="#000080">
<text x="39.5" y="53.8">C3</text>
<text x="46.8" y="48.9">R1</text>
<text x="56.6" y="48.9">0</text>
<text x="66.5" y="53.8">C1</text>
<text x="133" y="48.9">R3</text>
<text x="142.9" y="48.9">0</text>
<text x="36.9" y="56.2">0.1uF</text>
<text x="66.5" y="56.2">0.1uF</text>
<text x="133" y="58.7">C4</text>
<text x="150.3" y="58.7">C5</text>
<text x="46.8" y="61.1">R2</text>
<text x="56.6" y="61.1">0</text>
<text x="133" y="61.1">0.1uF</text>
<text x="150.3" y="61.1">0.1uF</text>
<text x="251" y="77.1">TP2</text>
<text x="251" y="74.7">TP1</text>
<text x="22.2" y="80.9">R27</text>
<text x="29.5" y="80.9">0_NC</text>
<text x="251" y="82.1">TP4</text>
<text x="251" y="79.7">TP3</text>
<text x="22.2" y="88.2">R28</text>
<text x="29.5" y="88.2">0</text>
<text x="251" y="84.6">TP5</text>
<text x="133" y="93.2">C9</text>
<text x="133" y="95.7">0.1uF</text>
<text x="22.2" y="100.6">R29</text>
<text x="29.5" y="100.6">0_NC</text>
<text x="22.2" y="108">R30</text>
<text x="29.5" y="108">0</text>
<text x="59.1" y="108">C7</text>
<text x="61.6" y="103.1">R4</text>
<text x="71.5" y="103.1">0</text>
<text x="81.3" y="108">C8</text>
<text x="88.7" y="103.1">P1</text>
<text x="59.1" y="110.4">0.1uF</text>
<text x="81.3" y="110.4">0.1uF</text>
<text x="216.8" y="145">P2</text>
<text x="216.8" y="147.4">JAE-WP7B-P040VA1</text>
<text x="110.8" y="172.1">D1</text>
<text x="110.8" y="174.5">CDBQR0230L</text>
<text x="64.1" y="184.3">NO install</text>
<text x="64.1" y="181.9">P3</text>
<text x="123.2" y="184.3">R25</text>
<text x="133" y="184.3">120</text>
<text x="172.2" y="183.1">PCB</text>
<text x="172.2" y="180.7">FFC</text>
<text x="157.6" y="189.3">NO install</text>
<text x="157.6" y="186.8">P4</text>
</g>
<g font-size="2.2" fill="#004080">
<text x="90" y="52.8">19</text>
<text x="90" y="50.3">20</text>
<text x="90" y="57.7">17</text>
<text x="90" y="55.2">18</text>
<text x="90" y="65.1">14</text>
<text x="90" y="62.6">15</text>
<text x="90" y="60.1">16</text>
<text x="90" y="67.6">13</text>
<text x="90" y="70">12</text>
<text x="90" y="77.4">9</text>
<text x="90" y="74.9">10</text>
<text x="90" y="72.5">11</text>
<text x="90" y="82.3">7</text>
<text x="90" y="79.9">8</text>
<text x="90" y="89.8">4</text>
<text x="90" y="87.2">5</text>
<text x="90" y="84.8">6</text>
<text x="94.5" y="89.8">S2</text>
<text x="90" y="94.7">2</text>
<text x="90" y="92.2">3</text>
<text x="94.5" y="92.2">S1</text>
<text x="90" y="97.1">1</text>
<text x="57.9" y="183.3">1</text>
<text x="57.9" y="185.8">2</text>
<text x="57.9" y="188.3">3</text>
<text x="57.9" y="190.8">4</text>
<text x="151.6" y="188.3">1</text>
<text x="151.6" y="190.8">2</text>
<text x="151.6" y="193.2">3</text>
<text x="151.6" y="195.7">4</text>
</g>
<text font-size="2.1" x="192.2" y="199">Size</text>
<g font-size="2" fill="#00f">
<text x="29.5" y="55.6">+</text>
<text x="160.1" y="58">+</text>
</g>
<g font-size="2">
<text x="9.8" y="115">5/24</text>
<text x="16.2" y="115">for</text>
<text x="21.3" y="115">Photodiode</text>
<text x="34.9" y="115">selectable</text>
<text x="133" y="181.5">5/13</text>
<text x="139.3" y="181.5">correct</text>
<text x="149.1" y="181.5">it</text>
</g>
<g font-size="1.7">
<text x="30.2" y="1.9">5</text>
<text x="85.9" y="1.9">4</text>
<text x="141.6" y="1.9">3</text>
<text x="197.2" y="1.9">2</text>
<text x="252.9" y="1.9">1</text>
<text x=".7" y="29.5">D</text>
<text x="281.5" y="29.5">D</text>
<text x=".7" y="80.5">C</text>
<text x="281.5" y="80.5">C</text>
<text x=".7" y="131.7">B</text>
<text x="281.5" y="131.7">B</text>
<text x=".7" y="182.8">A</text>
<text x="281.5" y="182.8">A</text>
<text x="30.2" y="208.8">5</text>
<text x="85.9" y="208.8">4</text>
<text x="141.6" y="208.8">3</text>
<text x="197.2" y="208.8">2</text>
<text x="252.9" y="208.8">1</text>
</g>
</svg>
